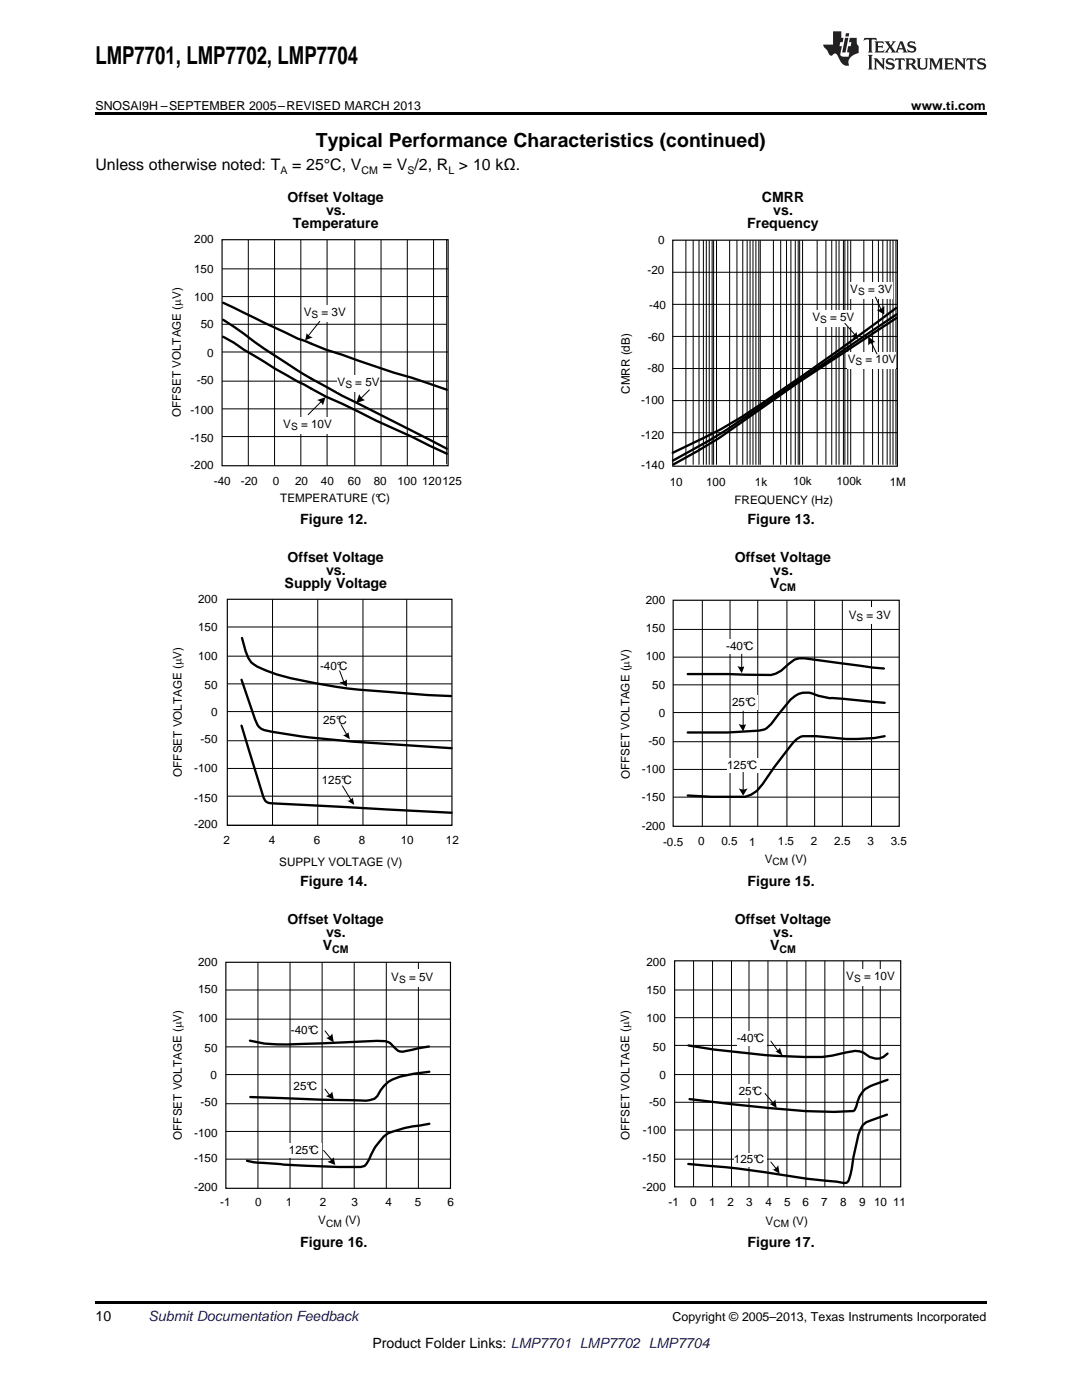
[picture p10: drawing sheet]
<svg xmlns="http://www.w3.org/2000/svg" width="216mm" height="279mm" viewBox="0 0 216 279" stroke-linecap="round" stroke-linejoin="round" font-family="sans-serif">
<path d="M19 259.7h177.8v.5h-177.8z" fill="#000"/>
<g fill="#fff">
<path d="M66.9 250.5h.3v.7h-.3z"/>
<path d="M156.1 250.5h.4v.7h-.4z"/>
</g>
<path d="M49.9 207.7a33.9 33.9 0 0 0 10.3 .6l15-.6a3.4 3.4 0 0 1 3.7 1.5 1.67 1.67 0 0 0 1.8 .6l4.9-.9M85.7 213.9l-3.1 .4-2.8 .6a6.3 6.3 0 0 0-4.5 3.8l-.6 .6-1.6 .4-23.2-.8M85.7 224.3a35.4 35.4 0 0 0-8.3 1.9 11.2 11.2 0 0 0-3.7 5.2l-.9 1.3-.8 .2a220.6 220.6 0 0 1-21.4-1l-1.3-.2" fill="none" stroke="#000" stroke-width=".47"/>
<path d="M45.1 192h44.8v45.2h-44.8z" fill="none" stroke="#000" stroke-width=".23"/>
<g fill="none" stroke="#000" stroke-width=".2">
<path d="M45.1 197.6h44.8M51.5 192v45.2M57.9 192v45.2M64.3 192v45.2M70.7 192v45.2M77.1 192v45.2M83.5 192v45.2M45.1 214.5h44.8M45.1 208.9h44.8M45.1 203.4h44.8M45.1 231.3h44.8M45.1 225.8h44.8"/>
<path d="M45.1 220.3h44.8"/>
</g>
<g fill="#fff">
<path d="M78 193.5h8.4v3.5h-8.4z" fill-rule="evenodd"/>
<path d="M58.2 204.3h5.8v2.9h-5.8z" fill-rule="evenodd"/>
<path d="M58.5 215.3h5.2v2.9h-5.2z" fill-rule="evenodd"/>
<path d="M57.6 228.1h6.7v2.9h-6.7z" fill-rule="evenodd"/>
</g>
<g fill="none" stroke="#000" stroke-width=".2">
<path d="M134.6 197.6h45.1M138.4 191.8v45.1M142.2 191.8v45.1M146 191.8v45.1M149.5 191.8v45.1M153.2 191.8v45.1M157 191.8v45.1M160.8 191.8v45.1M164.6 191.8v45.1M168.4 191.8v45.1M172.2 191.8v45.1M175.6 191.8v45.1"/>
<path d="M64.9 205.7l.8 1.2M64.9 217.4l.8 1.1M134.6 220h45.1M134.6 214.5h45.1M134.6 208.6h45.1M134.6 203.1h45.1M64.6 229.6l1.7 2M134.6 231.3h45.1M134.6 225.5h45.1"/>
</g>
<g fill="#000">
<path d="M65 207.1a1.68 1.68 0 0 0 1.3-.8l.3 1.8z" fill-rule="evenodd"/>
<path d="M65 218.7a1.68 1.68 0 0 0 1.3-.9l.3 1.6z" fill-rule="evenodd"/>
<path d="M65.4 231.8a1.68 1.68 0 0 0 1.2-.9l.3 1.6z" fill-rule="evenodd"/>
</g>
<path d="M137.4 208.6a145.9 145.9 0 0 0 26.7 2.3l2-.2 2.6-.6a4.3 4.3 0 0 1 4.8 .8 2.78 2.78 0 0 0 3.6-.6M177.1 215.5a10.9 10.9 0 0 0-4.8 2.2 6.1 6.1 0 0 0-1.4 3l-.3 .8-.3 .2a82.8 82.8 0 0 1-16.7-.6l-16-1.8M177 222.5l-4.2 1.5-.7 .6-.4 .9a57.5 57.5 0 0 0-2 8.9l-.4 1.2-.5 .5-7.8-.9a217.6 217.6 0 0 0-23.7-2.9" fill="none" stroke="#000" stroke-width=".47"/>
<path d="M134.6 191.8h45.1v45.1h-45.1z" fill="none" stroke="#000" stroke-width=".23"/>
<g fill="#fff">
<path d="M147.1 205.7h5.8v2.9h-5.8z" fill-rule="evenodd"/>
<path d="M146.5 230.2h6.4v2.6h-6.4z" fill-rule="evenodd"/>
<path d="M147.4 216.5h5.3v2.6h-5.3z" fill-rule="evenodd"/>
</g>
<path d="M152.7 218.2l1.7 2.1M153.8 207.8l1.5 2M153.8 231.9l1.2 1.5" fill="none" stroke="#000" stroke-width=".2"/>
<g fill="#000">
<path d="M154.7 209.8l-.1 .1a1.68 1.68 0 0 0 1.1-1h-.1l.5 1.8z" fill-rule="evenodd"/>
<path d="M153.5 220.3a1.68 1.68 0 0 0 1.2-.9l.3 1.7z" fill-rule="evenodd"/>
<path d="M154.1 233.4v.1a1.65 1.65 0 0 0 1.2-1l.3 1.7z" fill-rule="evenodd"/>
</g>
<path d="M169 193.5h9.6v3.2h-9.6z" fill-rule="evenodd" fill="#fff"/>
<g fill="#fff">
<path d="M66.9 178.7h.3v.7h-.3z"/>
<path d="M156.1 178.7h.4v.7h-.4z"/>
</g>
<path d="M48.2 135.7l2.7 7.9a2.66 2.66 0 0 0 1.9 2.1 152.8 152.8 0 0 0 24.6 2.8l12.7 .8M48.3 127.3l.7 2.7a4.1 4.1 0 0 0 2.4 3.1 37.5 37.5 0 0 0 11.1 3.2 94.3 94.3 0 0 0 14.9 1.8l7.9 .6 4.7 .2M48.2 144.8l4.4 14.3a1.75 1.75 0 0 0 2.1 1.2l35.4 1.9" fill="none" stroke="#000" stroke-width=".47"/>
<path d="M45.4 119.6h44.8v45.1h-44.8z" fill="none" stroke="#000" stroke-width=".23"/>
<path d="M54.4 119.6v45.1M63.4 119.6v45.1M72.4 119.6v45.1M81.2 119.6v45.1M45.4 136.5h44.8M45.4 131h44.8M45.4 125.1h44.8M45.4 158.9h44.8M45.4 153.4h44.8M45.4 147.8h44.8M45.4 142h44.8M45.4 164.7h44.8" fill="none" stroke="#000" stroke-width=".2"/>
<g fill="#fff">
<path d="M64 131.5h5.8v2.9h-5.8z" fill-rule="evenodd"/>
<path d="M64.6 142.3h5.2v2.9h-5.2z" fill-rule="evenodd"/>
<path d="M64.3 154.2h6.4v2.9h-6.4z" fill-rule="evenodd"/>
</g>
<g fill="none" stroke="#000" stroke-width=".2">
<path d="M140.1 119.8v45.1M145.7 119.8v45.1M151.2 119.8v45.1M157 119.8v45.1M162.6 119.8v45.1M168.1 119.8v45.1M173.9 119.8v45.1M67.8 133.9l.8 2.3M134.3 136.7h45.1M134.3 131.1h45.1M134.3 125.6h45.1M68.1 144.6l1.1 2.1"/>
<path d="M68.4 156.9l1.7 2.9M134.3 159.1h45.1M134.3 153.6h45.1M134.3 148h45.1M134.3 142.2h45.1"/>
</g>
<g fill="#000">
<path d="M67.8 136.2l.1-.1a1.68 1.68 0 0 0 1.4-.6l-.1 1.6z" fill-rule="evenodd"/>
<path d="M68.4 146.7h-.1a1.68 1.68 0 0 0 1.3-.7l-.1 .1 .3 1.4z" fill-rule="evenodd"/>
<path d="M69.2 159.8l-.1 .1a1.68 1.68 0 0 0 1.3-.8l.3 1.5z" fill-rule="evenodd"/>
</g>
<path d="M176.4 133.4l-15.9-2h-1l-1 .2-2.7 2.3-1 .6-1 .2-16.6-.2M176.5 140.3l-8.2-.8a16.3 16.3 0 0 1-6.9-1.3 4.2 4.2 0 0 0-3.7 1.4l-3.8 4.9-1.4 1.1-1 .2-6.3 .4h-8M176.5 146.9a40.5 40.5 0 0 1-13.6 0h-2.7a4.2 4.2 0 0 0-2.4 1.9l-3.3 4.4-2.3 3.3-1.2 1.4-1.1 .7-1.2 .4h-6.8l-4.7-.2" fill="none" stroke="#000" stroke-width=".47"/>
<path d="M134.3 119.8h45.1v45.1h-45.1z" fill="none" stroke="#000" stroke-width=".23"/>
<g fill="#fff">
<path d="M169.2 121.2h8.5v3.3h-8.5z" fill-rule="evenodd"/>
<path d="M146 138.7h5.2v2.9h-5.2z" fill-rule="evenodd"/>
<path d="M145.1 151.2h6.4v2.9h-6.4z" fill-rule="evenodd"/>
<path d="M144.8 127.7h6.1v2.9h-6.1z" fill-rule="evenodd"/>
</g>
<path d="M148 130.6v2.6M148.3 141.9v2.9M148.3 154.1v3.5" fill="none" stroke="#000" stroke-width=".2"/>
<g fill="#000">
<path d="M147.1 132.9h.1a1.69 1.69 0 0 0 1.5 0h-.1l-.6 1.4z" fill-rule="evenodd"/>
<path d="M147.4 144.5h.1a1.68 1.68 0 0 0 1.5 0l-.7 1.5z" fill-rule="evenodd"/>
<path d="M147.4 157.3l.1 .1a1.78 1.78 0 0 0 1.7-.1l-.9 1.5z" fill-rule="evenodd"/>
</g>
<g fill="#fff">
<path d="M66.9 106.4h.3v.7h-.3z"/>
<path d="M156.1 106.4h.4v.7h-.4z"/>
</g>
<path d="M134.2 47.9h44.9v45.1h-44.9z" fill="none" stroke="#000" stroke-width=".23"/>
<g fill="none" stroke="#000" stroke-width=".2">
<path d="M134.2 54.3h44.9M136.9 47.9v44.9M138.3 47.9v44.9M139.5 47.9v44.9M140.4 47.9v44.9M140.9 47.9v44.9M141.5 47.9v44.9M142.1 47.9v44.9M142.4 47.9v44.9M143 47.9v44.9M145.6 47.9v44.9M147 47.9v44.9"/>
<path d="M148.2 47.9v44.9M149.1 47.9v44.9M149.7 47.9v44.9M150.2 47.9v44.9M150.8 47.9v44.9M151.4 47.9v44.9M151.7 47.9v44.9M154.3 47.9v44.9M155.8 47.9v44.9M156.9 47.9v44.9M157.8 47.9v44.9M158.7 47.9v44.9"/>
<path d="M159.3 47.9v44.9M159.6 47.9v44.9M160.1 47.9v44.9M163.1 47.9v44.9M164.8 47.9v44.9M166 47.9v44.9M166.8 47.9v44.9M167.4 47.9v44.9M168.3 47.9v44.9M168.6 47.9v44.9M169.2 47.9v44.9M169.7 47.9v44.9"/>
<path d="M172.4 47.9v44.9M174.1 47.9v44.9M175.3 47.9v44.9M176.2 47.9v44.9M177 47.9v44.9M177.6 47.9v44.9M178.2 47.9v44.9M178.8 47.9v44.9M134.2 60.7h44.9M134.2 67.1h44.9M134.2 73.5h44.9M134.2 79.9h44.9"/>
<path d="M134.2 86.4h44.9"/>
</g>
<path d="M178.8 61.5a607.6 607.6 0 0 1-30.8 21.7l-4.2 2.5-9.6 4.7M178.9 62.7l-33.9 23.1-3.4 2-7.3 4.1M178.9 63.4l-19.7 13-15.7 11-9.1 5.3" fill="none" stroke="#000" stroke-width=".47"/>
<g fill="#fff">
<path d="M162.2 61.9h8.4v3.2h-8.4z" fill-rule="evenodd"/>
<path d="M169.7 56.4h8.5v3.2h-8.5z" fill-rule="evenodd"/>
<path d="M169.2 70.3h9.6v3.2h-9.6z" fill-rule="evenodd"/>
</g>
<g fill="none" stroke="#000" stroke-width=".2">
<path d="M44.3 59.2h45.1M44.3 53.7h45.1M49.5 47.8v45.1M54.8 47.8v45.1M60 47.8v45.1M65.3 47.8v45.1M70.8 47.8v45.1M76 47.8v45.1M81.3 47.8v45.1M86.5 47.8v45.1M89.1 47.8v44.9M174.7 59.3l1.2 2.6"/>
<path d="M44.3 70.2h45.1M44.3 64.7h44.8M44.3 76.1h45.1M168.6 64.5l2 2.4M173.8 68.3l1.2 2.3M44.3 81.6h45.1M44.3 87.1h45.1"/>
</g>
<g fill="#000">
<path d="M169.8 67.1a1.69 1.69 0 0 0 1.2-.9l.2 1.5z" fill-rule="evenodd"/>
<path d="M173.2 67.1l1.4 1.2a1.68 1.68 0 0 0-1.4 .6z" fill-rule="evenodd"/>
<path d="M175 61.8a1.79 1.79 0 0 0 1.4-.8v1.8z" fill-rule="evenodd"/>
</g>
<path d="M44.5 60.4l15 7.2 1.3 .4 4.3 1.8 24.1 8M44.5 63.8l2.2 1.4a151.5 151.5 0 0 0 28.4 17.2l14.1 7.1M44.5 67.2l2.2 1.2a163.2 163.2 0 0 0 24.8 13.8l3.6 1.8 7.1 3.2 7 3.3" fill="none" stroke="#000" stroke-width=".47"/>
<path d="M44.3 47.8h45.1v45.1h-45.1z" fill="none" stroke="#000" stroke-width=".23"/>
<path d="M60.6 60.9h8.4v3.2h-8.4z" fill-rule="evenodd" fill="#fff"/>
<path d="M63.8 64.1l-2.3 2.9" fill="none" stroke="#000" stroke-width=".2"/>
<path d="M61.1 66.4a1.92 1.92 0 0 0 1.3 .9l-1.5 .6z" fill-rule="evenodd" fill="#000"/>
<g fill="#fff">
<path d="M67.3 74.9h8.4v3.2h-8.4z" fill-rule="evenodd"/>
<path d="M56.5 83.3h9.6v3.2h-9.6z" fill-rule="evenodd"/>
</g>
<path d="M73.7 77.8l-1.7 1.8M64.1 80.1l-2.6 2.7" fill="none" stroke="#000" stroke-width=".2"/>
<g fill="#000">
<path d="M63.2 79.9l1.8-.6-.6 1.7a1.4 1.4 0 0 0-1.2-1.1z" fill-rule="evenodd"/>
<path d="M71.7 78.7l.1 .1a1.79 1.79 0 0 0 1 1.1l-1.7 .5z" fill-rule="evenodd"/>
</g>
<path d="M19 22.5h177.8v.5h-177.8z" fill="#000"/>
<g fill="#231f20">
<path d="M172.5 7.6l-.1 .5 .4-.2h.6v.1v2.1l-.2 .4h.9l-.2-.4v-2.1l.1-.1h.5l.5 .2-.2-.5zM174.5 8.3l.2 .3v1.5l-.2 .4h1.8l.2-.6a1.04 1.04 0 0 1-1.3 .2v-.7h.6l.3 .2v-.6l-.3 .2h-.6v-.6l.8-.1 .4 .3-.2-.5zM176.5 8.3l.9 1.1-.9 1.1h.8l-.2-.2 .4-.7 .5 .7-.2 .2h1.5l-.2-.2 .2-.4h.9l.1 .4-.2 .2h1l-.3-.3-.7-1.9h-.5l-.9 2-.8-1 .9-1h-.8l.1 .3-.4 .5-.3-.6 .1-.2zM179.7 8.6l.4 1h-.7zM181.3 8.4a.63 .63 0 0 0-.2 .7 .63 .63 0 0 0 .6 .4l.6 .2 .1 .2a.75 .75 0 0 1-.7 .4 .75 .75 0 0 1-.6-.5l.1 .7 .1-.1a1.11 1.11 0 0 0 1.5-.6 1.13 1.13 0 0 0-1.2-.8l-.1-.4a1.04 1.04 0 0 1 1.2 .2l-.2-.5-.2 .1-.4-.2zM173.2 10.9l.2 .4v2.2l-.2 .4h1l-.3-.4v-2.2l.3-.4zM174.3 11.6l.3 .4v1.5l-.3 .4h.8l-.2-.4v-1.3l1.5 1.7v-1.9l.2-.4h-.7l.2 .4v.9l-1.1-1.3zM177 11.8a.62 .62 0 0 0-.2 .7 .62 .62 0 0 0 .6 .4l.6 .1 .1 .3a.76 .76 0 0 1-.7 .3 .76 .76 0 0 1-.7-.4l.2 .7 .1-.1a1.11 1.11 0 0 0 1.5-.6 1.13 1.13 0 0 0-1.2-.8l-.1-.4a1.04 1.04 0 0 1 1.2 .2l-.2-.6-.2 .1-.5-.1zM178.7 11.6l-.2 .6a.61 .61 0 0 1 .8-.3v1.6l-.2 .4h.9l-.2-.4v-1.6a.63 .63 0 0 1 .7 .3l-.1-.6zM180.6 11.6l.3 .4v1.5l-.3 .4h1l-.2-.2-.1-.8 .6 .2a.76 .76 0 0 0 1.2 .7l-1-1a.58 .58 0 0 0 .6-.5 .58 .58 0 0 0-.5-.6zM181.4 11.9h.1a.45 .45 0 0 1 .5 .1 .45 .45 0 0 1 .1 .5l-.8 .2zM182.9 11.6l.2 .2a2.17 2.17 0 0 0 .3 1.9 .99 .99 0 0 0 1.6-.6v-1.1l.2-.4h-.7l.2 .2a1.92 1.92 0 0 1-.2 1.8 .6 .6 0 0 1-.9-.5v-1.1l.2-.4zM185.4 11.6l.2 .4v1.5l-.2 .4h.7l-.2-.4v-1.4l.8 1.8 .8-1.8v1.4l-.2 .4h.9l-.2-.4v-1.5l.2-.4h-.8l-.6 1.5-.6-1.5zM188.4 11.6l.2 .4v1.5l-.2 .4h1.8l.1-.6a1.04 1.04 0 0 1-1.2 .1v-.6h.5l.4 .2v-.6l-.4 .2h-.5v-.7h.8l.3 .3-.1-.6zM190.5 11.6l.2 .4v1.5l-.2 .4h.7l-.2-.4v-1.3l1.5 1.7v-1.9l.2-.4h-.7l.2 .4v.9l-1.1-1.3zM192.9 11.6l-.1 .6a.61 .61 0 0 1 .7-.3l.1 1.6-.3 .4h1l-.3-.4 .1-1.6a.63 .63 0 0 1 .7 .3l-.1-.6zM195.2 11.8a.62 .62 0 0 0-.2 .7 .62 .62 0 0 0 .6 .4l.6 .1 .1 .3a.76 .76 0 0 1-.7 .3 .76 .76 0 0 1-.6-.4l.1 .7 .1-.1a1.11 1.11 0 0 0 1.6-.6 1.13 1.13 0 0 0-1.3-.8l-.1-.4a1.04 1.04 0 0 1 1.2 .2l-.1-.6-.2 .1-.5-.1z"/>
<path d="M166.2 6.3v2.6h-1.9v.4l.8 .9a.91 .91 0 0 0 1 .8 .56 .56 0 0 1 .5-.3 .56 .56 0 0 1 .5 .3l.4 .8a1.53 1.53 0 0 0 1.9 1.2 1.54 1.54 0 0 1 1-2.1l.9-.3v-1.4a1.52 1.52 0 0 1-.4-1.6h-1.3l-.2 .8h.5l-.2 .8h-.5l-.1 1v.2l.4 .1-.2 .8a1.93 1.93 0 0 1-1.6-.3l.3-1.8h-.5l.2-.8h.4l.2-.8h-.4v-1.3zM168.6 7.6l-.6 2.9h.7l.6-2.9zM168.8 6.6l-.1 .7h.6l.2-.7z"/>
</g>
<text font-size="4.9" x="19" y="12.8">LMP7701, LMP7702, LMP7704</text>
<text font-size="3.9" x="63" y="29.3">Typical Performance Characteristics (continued)</text>
<g font-size="3.2">
<text x="19" y="34">Unless otherwise noted: T</text>
<text x="58.3" y="34">= 25°C, V</text>
<text x="76.4" y="34">= V /2, R &gt; 10 kΩ.</text>
</g>
<g font-size="2.8">
<text x="57.4" y="40.2">Offset Voltage</text>
<text x="152" y="40.2">CMRR</text>
<text x="58.5" y="45.6">Temperature</text>
<text x="65.1" y="42.9">vs.</text>
<text x="149.1" y="45.6">Frequency</text>
<text x="154.3" y="42.9">vs.</text>
<text x="59.9" y="104.7">Figure 12.</text>
<text x="149.2" y="104.7">Figure 13.</text>
<text x="57.4" y="112.1">Offset Voltage</text>
<text x="146.6" y="112.1">Offset Voltage</text>
<text x="56.8" y="117.4">Supply Voltage</text>
<text x="65.1" y="114.8">vs.</text>
<text x="153.7" y="117.4">V</text>
<text x="154.3" y="114.8">vs.</text>
<text x="59.9" y="176.9">Figure 14.</text>
<text x="149.2" y="176.9">Figure 15.</text>
<text x="57.4" y="184.3">Offset Voltage</text>
<text x="146.6" y="184.3">Offset Voltage</text>
<text x="64.4" y="189.7">V</text>
<text x="65.1" y="187">vs.</text>
<text x="153.7" y="189.7">V</text>
<text x="154.3" y="187">vs.</text>
<text x="59.9" y="248.8">Figure 16.</text>
<text x="149.2" y="248.8">Figure 17.</text>
<text x="19" y="263.6">10</text>
<text x="74.3" y="269">Product Folder Links: LMP7701 LMP7702 LMP7704</text>
</g>
<text font-size="2.8" fill="#0000c8" x="29.6" y="263.6">Submit Documentation Feedback</text>
<g font-size="2.5">
<text x="19" y="21.9">SNOSAI9H –SEPTEMBER 2005–REVISED MARCH 2013</text>
<text x="181.8" y="21.9">www.ti.com</text>
<text x="134.2" y="263.6">Copyright © 2005–2013, Texas Instruments Incorporated</text>
</g>
<g font-size="2.3">
<text x="38.8" y="48.6">200</text>
<text x="131.3" y="48.7">0</text>
<text x="38.7" y="54.5">150</text>
<text x="129.2" y="54.7">-20</text>
<text x="169.7" y="58.5">V</text>
<text x="173.2" y="58.5">= 3V</text>
<text x="38.7" y="60.1">100</text>
<text x="40.1" y="65.4">50</text>
<text x="60.6" y="63.1">V</text>
<text x="64.2" y="63.1">= 3V</text>
<text x="129.5" y="61.6">-40</text>
<text x="162.1" y="64">V</text>
<text x="165.6" y="64">= 5V</text>
<text x="41.3" y="71.3">0</text>
<text x="129.3" y="68.2">-60</text>
<text x="39.3" y="76.7">-50</text>
<text x="67.4" y="77">V</text>
<text x="70.9" y="77">= 5V</text>
<text x="129.2" y="74.3">-80</text>
<text x="169.2" y="72.4">V</text>
<text x="172.7" y="72.4">= 10V</text>
<text x="36.1" y="83.3" transform="rotate(-90 36.1 83.3)">OFFSET VOLTAGE (PV)</text>
<text x="38" y="82.7">-100</text>
<text x="125.7" y="78.6" transform="rotate(-90 125.7 78.6)">CMRR (dB)</text>
<text x="127.9" y="80.6">-100</text>
<text x="38" y="88.2">-150</text>
<text x="56.5" y="85.4">V</text>
<text x="60.1" y="85.4">= 10V</text>
<text x="127.9" y="87.6">-120</text>
<text x="38" y="93.6">-200</text>
<text x="128" y="93.7">-140</text>
<text x="42.7" y="96.7">-40</text>
<text x="48.1" y="96.7">-20</text>
<text x="54.5" y="96.7">0</text>
<text x="55.9" y="100.2">TEMPERATURE (°C)</text>
<text x="58.9" y="96.7">20</text>
<text x="64" y="96.7">40</text>
<text x="69.4" y="96.7">60</text>
<text x="74.6" y="96.7">80</text>
<text x="79.3" y="96.7">100 120125</text>
<text x="133.6" y="97">10</text>
<text x="140.9" y="97">100</text>
<text x="146.6" y="100.6">FREQUENCY (Hz)</text>
<text x="150.6" y="96.9">1k</text>
<text x="158.2" y="96.8">10k</text>
<text x="166.9" y="96.9">100k</text>
<text x="177.5" y="96.9">1M</text>
<text x="39.5" y="125.9">150</text>
<text x="39.5" y="120.3">200</text>
<text x="128.8" y="120.5">200</text>
<text x="169.4" y="123.5">V</text>
<text x="172.9" y="123.5">= 3V</text>
<text x="39.5" y="131.7">100</text>
<text x="128.8" y="131.8">100</text>
<text x="128.8" y="126.2">150</text>
<text x="144.9" y="129.7">-40°C</text>
<text x="40.8" y="137.5">50</text>
<text x="63.9" y="133.6">-40°C</text>
<text x="130.1" y="137.4">50</text>
<text x="42.1" y="142.8">0</text>
<text x="131.4" y="143.1">0</text>
<text x="146.1" y="140.9">25°C</text>
<text x="40" y="148.3">-50</text>
<text x="64.5" y="144.5">25°C</text>
<text x="129.4" y="148.7">-50</text>
<text x="36.3" y="155" transform="rotate(-90 36.3 155)">OFFSET VOLTAGE (PV)</text>
<text x="38.7" y="154.1">-100</text>
<text x="125.6" y="155.5" transform="rotate(-90 125.6 155.5)">OFFSET VOLTAGE (PV)</text>
<text x="128.1" y="154.3">-100</text>
<text x="145.1" y="153.4">125°C</text>
<text x="38.7" y="160">-150</text>
<text x="64.2" y="156.5">125°C</text>
<text x="128.1" y="159.9">-150</text>
<text x="38.7" y="165.3">-200</text>
<text x="128.1" y="165.6">-200</text>
<text x="44.6" y="168.5">2</text>
<text x="53.6" y="168.5">4</text>
<text x="55.7" y="172.9">SUPPLY VOLTAGE (V)</text>
<text x="62.6" y="168.5">6</text>
<text x="71.6" y="168.5">8</text>
<text x="80" y="168.5">10</text>
<text x="89" y="168.5">12</text>
<text x="132.3" y="168.7">-0.5</text>
<text x="139.3" y="168.7">0</text>
<text x="144" y="168.7">0.5</text>
<text x="149.5" y="168.9">1</text>
<text x="152.6" y="172.2">V</text>
<text x="155.2" y="168.7">1.5</text>
<text x="158" y="172.2">(V)</text>
<text x="161.8" y="168.7">2</text>
<text x="166.5" y="168.7">2.5</text>
<text x="173.1" y="168.7">3</text>
<text x="177.7" y="168.7">3.5</text>
<text x="39.5" y="192.8">200</text>
<text x="78.1" y="195.8">V</text>
<text x="81.6" y="195.8">= 5V</text>
<text x="129" y="192.8">200</text>
<text x="168.9" y="195.6">V</text>
<text x="172.4" y="195.6">= 10V</text>
<text x="39.5" y="204">100</text>
<text x="39.5" y="198.2">150</text>
<text x="129" y="203.9">100</text>
<text x="129" y="198.4">150</text>
<text x="40.8" y="209.9">50</text>
<text x="58" y="206.3">-40°C</text>
<text x="130.3" y="209.7">50</text>
<text x="147" y="207.9">-40°C</text>
<text x="42" y="215.4">0</text>
<text x="131.6" y="215.3">0</text>
<text x="40" y="220.7">-50</text>
<text x="58.6" y="217.6">25°C</text>
<text x="129.5" y="220.7">-50</text>
<text x="147.4" y="218.4">25°C</text>
<text x="36.3" y="227.5" transform="rotate(-90 36.3 227.5)">OFFSET VOLTAGE (PV)</text>
<text x="38.7" y="226.9">-100</text>
<text x="125.6" y="227.5" transform="rotate(-90 125.6 227.5)">OFFSET VOLTAGE (PV)</text>
<text x="128.3" y="226.3">-100</text>
<text x="38.7" y="232">-150</text>
<text x="57.6" y="230.2">125°C</text>
<text x="128.2" y="232">-150</text>
<text x="146.5" y="232.1">125°C</text>
<text x="38.7" y="237.8">-200</text>
<text x="128.2" y="237.6">-200</text>
<text x="43.9" y="240.6">-1</text>
<text x="50.9" y="240.6">0</text>
<text x="57" y="240.6">1</text>
<text x="63.5" y="244.4">V</text>
<text x="63.8" y="240.6">2</text>
<text x="68.9" y="244.4">(V)</text>
<text x="70.1" y="240.6">3</text>
<text x="76.9" y="240.6">4</text>
<text x="82.8" y="240.6">5</text>
<text x="89.3" y="240.6">6</text>
<text x="133.4" y="240.8">-1</text>
<text x="137.7" y="240.7">0</text>
<text x="141.5" y="240.7">1</text>
<text x="145.1" y="240.7">2</text>
<text x="148.9" y="240.7">3</text>
<text x="152.8" y="244.4">V</text>
<text x="152.8" y="240.7">4</text>
<text x="156.5" y="240.6">5</text>
<text x="158.1" y="244.4">(V)</text>
<text x="160.1" y="240.7">6</text>
<text x="163.9" y="240.7">7</text>
<text x="167.6" y="240.7">8</text>
<text x="171.4" y="240.7">9</text>
<text x="174.4" y="240.7">10 11</text>
</g>
<g font-size="2.1">
<text x="56" y="34.6">A</text>
<text x="72.1" y="34.6">CM</text>
<text x="81.3" y="34.6">S</text>
<text x="89.5" y="34.6">L</text>
<text x="155.5" y="118">CM</text>
<text x="66.3" y="190.3">CM</text>
<text x="155.5" y="190.3">CM</text>
</g>
<g font-size="2">
<text x="171.2" y="58.9">S</text>
<text x="62.2" y="63.5">S</text>
<text x="163.6" y="64.5">S</text>
<text x="68.9" y="77.4">S</text>
<text x="170.7" y="72.8">S</text>
<text x="58.1" y="85.9">S</text>
<text x="170.9" y="123.9">S</text>
<text x="154.2" y="172.6">CM</text>
<text x="79.6" y="196.2">S</text>
<text x="170.4" y="196.1">S</text>
<text x="65.1" y="244.8">CM</text>
<text x="154.3" y="244.8">CM</text>
</g>
</svg>
